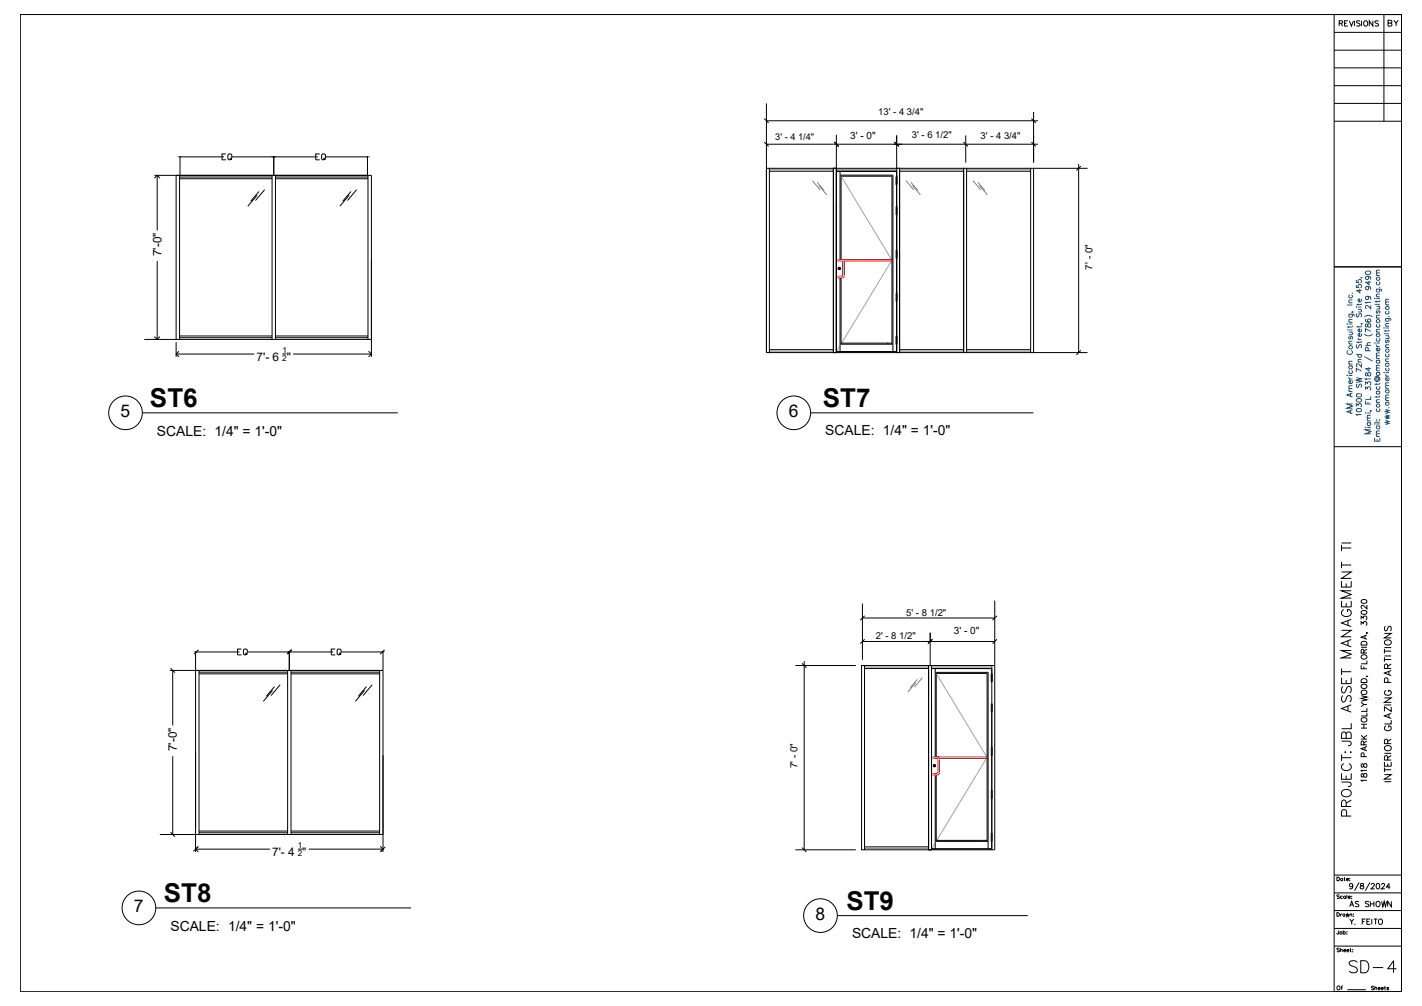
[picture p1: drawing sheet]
<svg xmlns="http://www.w3.org/2000/svg" width="1189mm" height="841mm" viewBox="0 0 1189 841" stroke-linecap="round" stroke-linejoin="round" font-family="sans-serif">
<!-- layer: 0 -->
<g fill="none" stroke="#000" stroke-width=".84">
<path d="M17 12h1155v817h-1155zM1115 12h57v817h-57zM1115 27h57M1115 57h57M1115 42h57M1115 72h57M639 99l4 4M641 86v209M862 99l4 4M864 94v42M1115 86h57M639 119l2 2"/>
<path d="M641 101h227M697 119l4 3M699 113v182M748 119l3 3M750 113v60M806 119l3 3M807 113v23M862 119l4 3M1115 101h57M1157 101v-89h15v817M151 131v15M151 131h36"/>
<path d="M189 129h-3v5h3M192 132l1 1-1 1-1-1v-3v-1h2l1 1v2l-1 1 1 1M194 131h35M229 131v15M229 131h37M267 129h-3v5h3M271 132v1v1l-2-1v-3l1-1h1l1 1v2l-1 1 1 1M272 131h35M307 131v15M641 121h227M641 121l2 1M902 137v158"/>
<path d="M904 139l-4 4M129 147h182v151M131 147v46M131 147l-2 2M131 147l3 2M147 147v137M150 149h77M150 147v137M150 148h77M221 159l-7 9M227 147v137M230 149h78"/>
<path d="M230 147v137M230 148h78M298 159l-7 9M308 147v137M641 141h2v154h-2zM643 141h163v154M643 143h54M697 141h2v154h-2zM697 141v154M699 143h51M702 146h45v148M702 143v74"/>
<path d="M749 148h1v6h-1zM749 148h1M749 150h1M749 149h1M749 153h1M749 154h1M749 152h1M750 143v5M750 141h2v154h-2zM752 143h54M752 141v154M806 141h2v154h-2z"/>
<path d="M808 141h54M808 143h54M862 141h2v154h-2zM864 141h45M215 163l-8 9M217 160l-7 8M292 163l-8 9M293 160l-6 8M699 169v125h51v-6M749 173h1v6h-1zM749 175h1M749 178h1"/>
<path d="M749 177h1M749 179h1M749 174h1M750 180v29M131 218v66M703 217v-70h43v141M749 209h1v7h-1zM749 212h1M749 214h1M749 209h1M749 213h1M749 216h1"/>
<path d="M749 210h1M750 216v29M702 225h.1M702 232v62M703 225h.1M703 232v56M1115 223h57M749 245h1v7h-1zM749 248h1M749 250h1M749 249h1M749 252h1"/>
<path d="M749 246h1M750 252v29M121 284h190M129 284h2M129 281l2 3M134 281l-3 3M147 286v12M147 296h66M150 294l-3 2 3 2M150 281h77M150 282h77M230 281h78"/>
<path d="M230 282h78M236 296h3M245 296h66M308 294l3 2-3 2M643 295h163M643 292h54M699 294h51M702 288h45M703 287h43M742 288h.1M749 281h1v7h-1zM749 282h1"/>
<path d="M749 284h1M749 286h1M749 285h1M749 287h1M749 281h1M750 288v7M752 292h54M808 295h54M808 292h54M864 295h45M902 295l-2 2M904 293l-2 2"/>
<path d="M119 345h214M678 345h186M1115 373h57M721 505v47M721 517h111M721 517l-2 1M723 515l-2 2M832 502v208h-109M832 517l-2 1M833 515l-1 2M721 536h111M723 534l-4 4"/>
<path d="M778 529v27M779 534l-3 4M832 536l-2 2M833 534l-1 2M143 559l3 3M164 545v167M164 545h36M166 543l-4 4M202 543h-3v4h3M205 546l1 1h-1h-1v-4h2h1v3l-1 1h1M207 545h35M242 545v15"/>
<path d="M242 545l-2 2M242 545h37M244 543l-2 2M280 543h-3v4h3M284 546v1h-2v-4h1h1h1v3l-1 1h1M285 545h35M320 545v167M321 543l-3 4M665 556h50M670 555l4 3M672 553v157M720 556h3v154h-3z"/>
<path d="M723 559h53M776 556h3v154h-3zM776 556v154M779 559h50M779 556v154M782 559v74M829 556v33M832 556h-109v154M142 560h178M144 560v47M166 563h74M166 560v138"/>
<path d="M166 562h74M228 577l-8 9M230 574l-7 8M234 572l-7 9M240 560v138M243 563h74M243 560v138M243 562h74M305 577l-8 9M306 574l-6 8M311 572l-7 9M317 560v138"/>
<path d="M782 562h44v148M829 563h1v7h-1zM829 563h1M829 566h1M829 565h1M829 568h1M829 570h1M829 567h1M829 588h1v7h-1zM829 591h1M829 594h1M829 592h1"/>
<path d="M829 595h1M829 590h1M829 595v30M144 632v66M783 633v-70h42v140M829 625h1v6h-1zM829 627h1M829 630h1M829 625h1M829 629h1M829 631h1M829 626h1"/>
<path d="M829 631v30M781 640v1M782 648v62M782 640v1zM782 640v1M783 648v55M829 661h1v6h-1zM829 663h1M829 666h1M829 661h1M829 665h1M829 667h1"/>
<path d="M829 662h1M829 667v30M134 698h186M143 696l1 2M144 698l2 1M166 695h74M166 696h74M243 695h74M243 696h74M829 697h1v6h-1zM829 699h1M829 698h1"/>
<path d="M829 697h1M164 710h62M164 710l-2 2M165 708l-1 2M166 708l-2 2 2 2M249 710h3M258 710h62M318 708l2 2-2 2M322 708l-4 4M665 710h50M670 709l2 1M672 710l2 2"/>
<path d="M723 708h53M779 710h50M782 703h44M783 703h42M822 703h.1M829 702h1M829 701h1M829 703h1M829 703v7M1115 732h57M130 759h214M1115 746h57"/>
<path d="M700 765h159M1115 776h57M1115 761h57M1115 791h57M1127 827h15"/>
<circle cx="702" cy="224" r="1"/>
<circle cx="702" cy="224" r=".9"/>
<circle cx="702" cy="225" r=".3"/>
<circle cx="105" cy="345" r="14"/>
<circle cx="664" cy="345" r="14"/>
<circle cx="781" cy="640" r=".9"/>
<circle cx="781" cy="640" r=".3"/>
<circle cx="116" cy="759" r="14"/>
<circle cx="686" cy="765" r="14"/>
</g>
<g fill="none" stroke="#808080" stroke-width=".84">
<path d="M643 142h54M679 151l7 8M683 152l6 7M685 155l6 8M699 142h51M752 142h54M757 151l7 8M762 152l5 7M763 155l6 8M808 142h54M813 151l7 8M818 152l5 7"/>
<path d="M819 155l6 8M643 294h54M752 294h54M808 294h54M723 558h53M779 558h50M766 571l-7 8M767 568l-6 7M771 567l-7 7M723 709h53"/>
</g>
<g fill="none" stroke="#105689" stroke-width=".84">
<path d="M1142 227a2.2 2.2 0 0 1 3-1 2.2 2.2 0 0 1 1 3 2.2 2.2 0 0 1-3 1 2.2 2.2 0 0 1-1-3zM1143 239a1.4 1.4 0 0 1 1 2 1.4 1.4 0 0 1-2 1 1.4 1.4 0 0 1 0-2l1-1a2.1 2.1 0 0 1 3 2l-1 1M1143 231a1.4 1.4 0 0 1 1 2 1.4 1.4 0 0 1-2 0 1.4 1.4 0 0 1 0-2h1a2.1 2.1 0 0 1 3 2l-1 1M1145 235v3l-3-2h4M1143 248a1.4 1.4 0 0 1 1 2 1.4 1.4 0 0 1-2 0 1.4 1.4 0 0 1 0-2h1a2.1 2.1 0 0 1 3 1l-1 1M1146 255v3l-4-3v2l1 1M1146 253h-4v1M1141 279a5 5 0 0 0 7 0M1141 265a5 5 0 0 1 7 0M1142 271v2h1l2-2a1.5 1.5 0 0 1 1 1 1.5 1.5 0 0 1-1 2l-2-3zM1142 267a2.2 2.2 0 0 0 1 3 2.2 2.2 0 0 0 3-2 1.4 1.4 0 0 0-1-1 1.4 1.4 0 0 0-2 1 1.4 1.4 0 0 0 2 1M1146 277l-4-2v3"/>
<path d="M1141 298l7 4M1142 289h4M1144 293v-2l-2-1v3h4M1146 286l-3 1v1l1 1M1142 312v2h1l2-3a1.5 1.5 0 0 1 1 2 1.5 1.5 0 0 1-1 1l-2-2zM1145 307v3l-3-2h4M1146 317h-4v1M1142 335v3h4M1142 326v-2l1 1a1.6 1.6 0 0 1 3-1 1.5 1.5 0 0 1-1 2M1142 322v-3l1 2a1.8 1.8 0 0 1 3-2 1.6 1.6 0 0 1-1 3M1144 336v2M1146 331v3h-4"/>
<path d="M1142 357v1zM1143 357h3M1143 353h3M1143 352h3M1143 345h3M1144 353a1.4 1.4 0 0 0-1 2 1.5 1.5 0 0 0 3 0 1.4 1.4 0 0 0-1-2M1146 359h-4l4 2-4 2h4M1146 350h-3v1l1 1M1146 347h-3v1l1 2"/>
</g>
<path d="M701 218h3M704 217l2 1v13l-2 1h-3a.7 .7 0 0 1-1 0 .7 .7 0 0 1 1-1h3l1-1v-11l-1-1M706 218h40M746 217h-45a.7 .7 0 0 0-1 1 .7 .7 0 0 0 1 0M785 634h40M825 633h-44a.7 .7 0 0 0-1 0 .7 .7 0 0 0 1 1h2l1 1v11l-1 1h-2a.7 .7 0 0 0-1 0 .7 .7 0 0 0 1 1h3l1-2v-12l-2-1" fill="none" stroke="#f00" stroke-width=".84"/>
<g fill="none" stroke="#636466" stroke-width=".84">
<path d="M703 147l1 1M704 148v1M704 149h.1M704 149l1 1M705 150v1M705 151h.1M706 151v1M706 152h.1M706 152v1M707 153h.1M707 153v1M707 154h.1"/>
<path d="M708 154v1M708 155h.1M708 156h1M709 157h.1M709 158h1M710 158h.1M710 159h.1M710 159l1 1M711 160v1M711 161l1 1M712 162h.1M712 162v1"/>
<path d="M713 163h.1M713 163v1M713 164l1 1M714 165h.1M714 165v1M715 166h.1M715 167h.1M715 168h1M716 168v1M716 169l1 1M717 170v1M717 171h1"/>
<path d="M718 171v1M718 172h.1M718 172l1 1M719 173v1M719 174h.1M720 174v1M720 175h.1M720 175v1M721 176h.1M721 176v1M721 178h1M722 178v1"/>
<path d="M722 179l1 1M723 180v1M723 181h1M724 181v1M724 182h.1M724 182l1 1M725 183v1M726 184v1M726 185l1 1M727 186v1M728 187v1M728 189h.1"/>
<path d="M728 189h1M729 190h.1M729 191h1M730 192h.1M730 192l1 1M731 193h.1M731 193v1M731 194l1 1M732 195v1M733 196h.1M733 196v1M733 197h.1"/>
<path d="M734 197v1M734 198h.1M734 198v1M734 199l1 1M735 200h.1M735 201h1M736 201h.1M736 202h.1M736 202h1M737 203h.1M737 203l1 1M738 204v1"/>
<path d="M738 205v1M739 206v1M739 207h.1M740 207v1M740 208h.1M740 208v1M741 209v1M741 210h.1M741 211h1M742 211h.1M742 212h.1M742 212h1"/>
<path d="M743 213h.1M743 213l1 1M744 214v1M744 215h.1M744 215l1 1M745 219l-1 1M745 216h.1M745 219h.1M745 216v1M745 217h.1M746 217l-1 2M732 240h.1"/>
<path d="M732 239v1M733 239h.1M733 238v1M734 237v1M734 236v1M735 236h-1M735 235v1M735 235h.1M736 234h-1M736 234h.1M736 233h.1M737 233h-1"/>
<path d="M737 232h.1M737 231v1M738 230l-1 1M738 229v1M739 229h.1M739 228v1M739 228h.1M740 227v1M740 226v1M741 226h.1M741 225v1M741 225h.1"/>
<path d="M742 224h-1M742 224h.1M742 223h.1M743 222l-1 1M743 222h.1M744 221h-1M744 221h.1M720 260h.1M720 259v1M721 258l-1 1M721 258h.1M722 257h-1"/>
<path d="M722 257h.1M722 256h.1M723 255l-1 1M724 254l-1 1M724 253v1M724 253h.1M725 252l-1 1M725 252h.1M725 251v1M726 250v1M726 250h.1M726 249v1"/>
<path d="M727 249h-1M727 248v1M727 248h.1M728 247l-1 1M728 247h.1M728 246v1M729 245l-1 1M729 245h.1M730 244h-1M730 244h.1M730 243h.1M731 242l-1 1"/>
<path d="M731 241v1M732 240v1M708 280l-1 1M709 279h-1M709 278h.1M710 276l-1 2M711 275l-1 1M711 275h.1M711 274v1M712 273v1M712 272v1M713 272h.1"/>
<path d="M713 271v1M713 271h.1M714 270v1M714 269v1M715 269h-1M715 268h.1M716 267h-1M716 266h.1M717 266h-1M717 265h.1M717 264v1M718 264h-1"/>
<path d="M718 263v1M718 262v1M719 261v1M719 261h.1M720 260v1M699 294h.1M700 293l-1 1M700 293h.1M700 292v1M701 292h-1M701 291v1M701 291h.1"/>
<path d="M702 290h-1M702 290h.1M703 289h-1M703 288h.1M703 287v1M704 287h-1M704 286v1M704 285v1M705 284v1M706 283v1M707 281l-1 2M783 563h.1"/>
<path d="M783 563v1M784 564v1M784 565v1M785 566v1M786 568v1M786 569l1 1M787 570l1 2M788 572h.1M788 572l1 1M789 573v1M790 574v1M790 575v1"/>
<path d="M791 576h.1M791 576v1M792 578h.1M792 579h.1M792 579h1M793 580h.1M793 581h1M794 582l1 1M795 583h.1M795 583v1M795 584h1M796 584v1"/>
<path d="M796 585h.1M796 585v1M797 586v1M797 587h.1M798 587v1M798 588h.1M798 588v1M799 589v1M799 590l1 1M800 591h.1M800 592h.1M800 592h1"/>
<path d="M801 593h.1M801 593l1 1M802 594v1M802 595l1 1M803 596h.1M803 596v1M803 597h.1M804 597v1M804 598h.1M804 598v1M805 599h.1M805 599v1"/>
<path d="M805 600l1 1M806 601h.1M806 602h.1M806 602h1M807 603h.1M807 603l1 1M808 604v1M808 605l1 1M809 606h.1M809 606v1M809 607h.1M810 607v1"/>
<path d="M810 608v1M811 609h.1M811 609v1M812 610v1M812 611h.1M812 612h1M813 613h.1M813 614h1M814 614v1M814 615l1 1M815 616v1M815 617l1 1"/>
<path d="M816 618h.1M816 618v1M817 619v1M817 620l1 1M818 621v1M818 622h1M819 623h.1M819 623l1 1M820 624v1M820 625l1 1M821 626h.1M821 626v1"/>
<path d="M821 640v1M821 627h1M822 639l-1 1M822 627v1M822 639h.1M822 628h.1M822 638v1M822 628v1M822 638h.1M823 629h.1M823 637v1M823 629v1"/>
<path d="M823 637h.1M823 630l1 1M824 636l-1 1M824 631h.1M824 635v1M824 631v1M824 635h.1M824 632h1M825 634h-1M825 633h.1M825 634h.1M809 660h.1"/>
<path d="M810 659l-1 1M810 658h.1M811 657h.1M811 656h.1M812 656h-1M812 655h.1M813 654h-1M813 653v1M813 653h.1M814 652l-1 1M814 652h.1M814 651v1"/>
<path d="M815 650l-1 1M816 649l-1 1M816 648v1M817 647l-1 1M818 646l-1 1M818 645h.1M819 644h-1M820 642l-1 2M820 641v1M821 641h-1M797 679v1M798 679h-1"/>
<path d="M798 678h.1M799 677h-1M799 676v1M799 676h.1M800 675l-1 1M800 675h.1M801 673l-1 2M801 673h.1M802 672l-1 1M802 672h.1M803 670l-1 2M803 670h.1"/>
<path d="M803 669v1M804 669h.1M804 668h.1M805 667h-1M805 666v1M806 665l-1 1M806 664v1M807 664h-1M807 663v1M807 663h.1M808 662l-1 1M808 661v1"/>
<path d="M808 661h.1M809 660v1M785 700h.1M785 699h.1M786 698l-1 1M786 697v1M787 697h-1M787 696v1M787 696h.1M788 695l-1 1M788 694v1M789 693v1"/>
<path d="M789 693h.1M789 692v1M790 692h.1M790 691h.1M791 690h.1M791 689h.1M792 689h-1M792 688h.1M792 687v1M793 686l-1 1M793 686h.1M794 685l-1 1"/>
<path d="M794 685h.1M794 684v1M795 683l-1 1M795 682v1M796 682h.1M796 681v1M796 681h.1M797 680v1M779 709v1M780 708l-1 1M780 708h.1M780 707v1"/>
<path d="M781 707h-1M781 706v1M781 705v1M782 705h.1M782 704v1M782 704h.1M783 703v1M783 702v1M784 702h.1M784 701h.1M785 700h-1"/>
</g>
<text font-size="21.8" x="125" y="340">ST6</text>
<g font-size="21.7">
<text x="688" y="340">ST7</text>
<text x="137" y="754">ST8</text>
<text x="708" y="761">ST9</text>
</g>
<text font-size="15.4" x="1127" y="815">SD-4</text>
<g font-size="14.6">
<text x="101" y="349">5</text>
<text x="659" y="349">6</text>
<text x="112" y="762">7</text>
<text x="682" y="769">8</text>
</g>
<text font-size="12.8" x="1131" y="683" transform="rotate(-90 1131 683)">PROJECT:JBL ASSET MANAGEMENT TI</text>
<g font-size="11.6">
<text x="131" y="364">SCALE: 1/4&quot; = 1'-0&quot;</text>
<text x="690" y="364">SCALE: 1/4&quot; = 1'-0&quot;</text>
<text x="143" y="778">SCALE: 1/4&quot; = 1'-0&quot;</text>
<text x="712" y="784">SCALE: 1/4&quot; = 1'-0&quot;</text>
</g>
<text font-size="11" x="1127" y="746">9/8/2024</text>
<g font-size="10.1" fill="#105689">
<text x="1133" y="347" transform="rotate(-90 1133 347)">AM American Consulting, Inc.</text>
<text x="1164" y="356" transform="rotate(-90 1164 356)">www.amamericanconsulting.com</text>
<text x="1156" y="370" transform="rotate(-90 1156 370)">Email: contact@amamericanconsulting.com</text>
</g>
<text font-size="10.1" x="1165" y="655" transform="rotate(-90 1165 655)">INTERIOR GLAZING PARTITIONS</text>
<g font-size="9.9">
<text x="135" y="214" transform="rotate(-90 135 214)">7'-0&quot;</text>
<text x="215" y="302">7'- 6 &quot;</text>
<text x="148" y="628" transform="rotate(-90 148 628)">7'-0&quot;</text>
<text x="228" y="716">7'- 4 &quot;</text>
</g>
<text font-size="9.7" x="1145" y="655" transform="rotate(-90 1145 655)">1818 PARK HOLLYWOOD, FLORIDA, 33020</text>
<text font-size="8.8" x="1160" y="23">BY</text>
<text font-size="8.8" fill="#105689" x="1140" y="349" transform="rotate(-90 1140 349)">10300 SW 72nd Street, Suite 455,</text>
<g font-size="8.4">
<text x="711" y="116">3' - 0&quot;</text>
<text x="913" y="225" transform="rotate(-90 913 225)">7' - 0&quot;</text>
<text x="798" y="530">3' - 0&quot;</text>
<text x="667" y="642" transform="rotate(-90 667 642)">7' - 0&quot;</text>
<text x="1127" y="759">AS SHOWN</text>
<text x="1127" y="774">Y. FEITO</text>
</g>
<g font-size="8">
<text x="758" y="515">5' - 8 1/2&quot;</text>
<text x="732" y="534">2' - 8 1/2&quot;</text>
</g>
<g font-size="7.9">
<text x="1119" y="23">REVISIONS</text>
<text x="734" y="96">13' - 4 3/4&quot;</text>
<text x="762" y="115">3' - 6 1/2&quot;</text>
<text x="820" y="116">3' - 4 3/4&quot;</text>
</g>
<text font-size="7.7" x="648" y="117">3' - 4 1/4&quot;</text>
<g font-size="6.9">
<text x="236" y="295">1</text>
<text x="236" y="302">2</text>
<text x="249" y="709">1</text>
<text x="249" y="716">2</text>
</g>
<g font-size="6.6">
<text x="1117" y="738">Date:</text>
<text x="1117" y="752">Scale:</text>
<text x="1117" y="767">Drawn:</text>
<text x="1117" y="782">Job:</text>
<text x="1117" y="797">Sheet:</text>
<text x="1117" y="829">Of</text>
</g>
<text font-size="6.2" x="1145" y="829">Sheets</text>
</svg>
